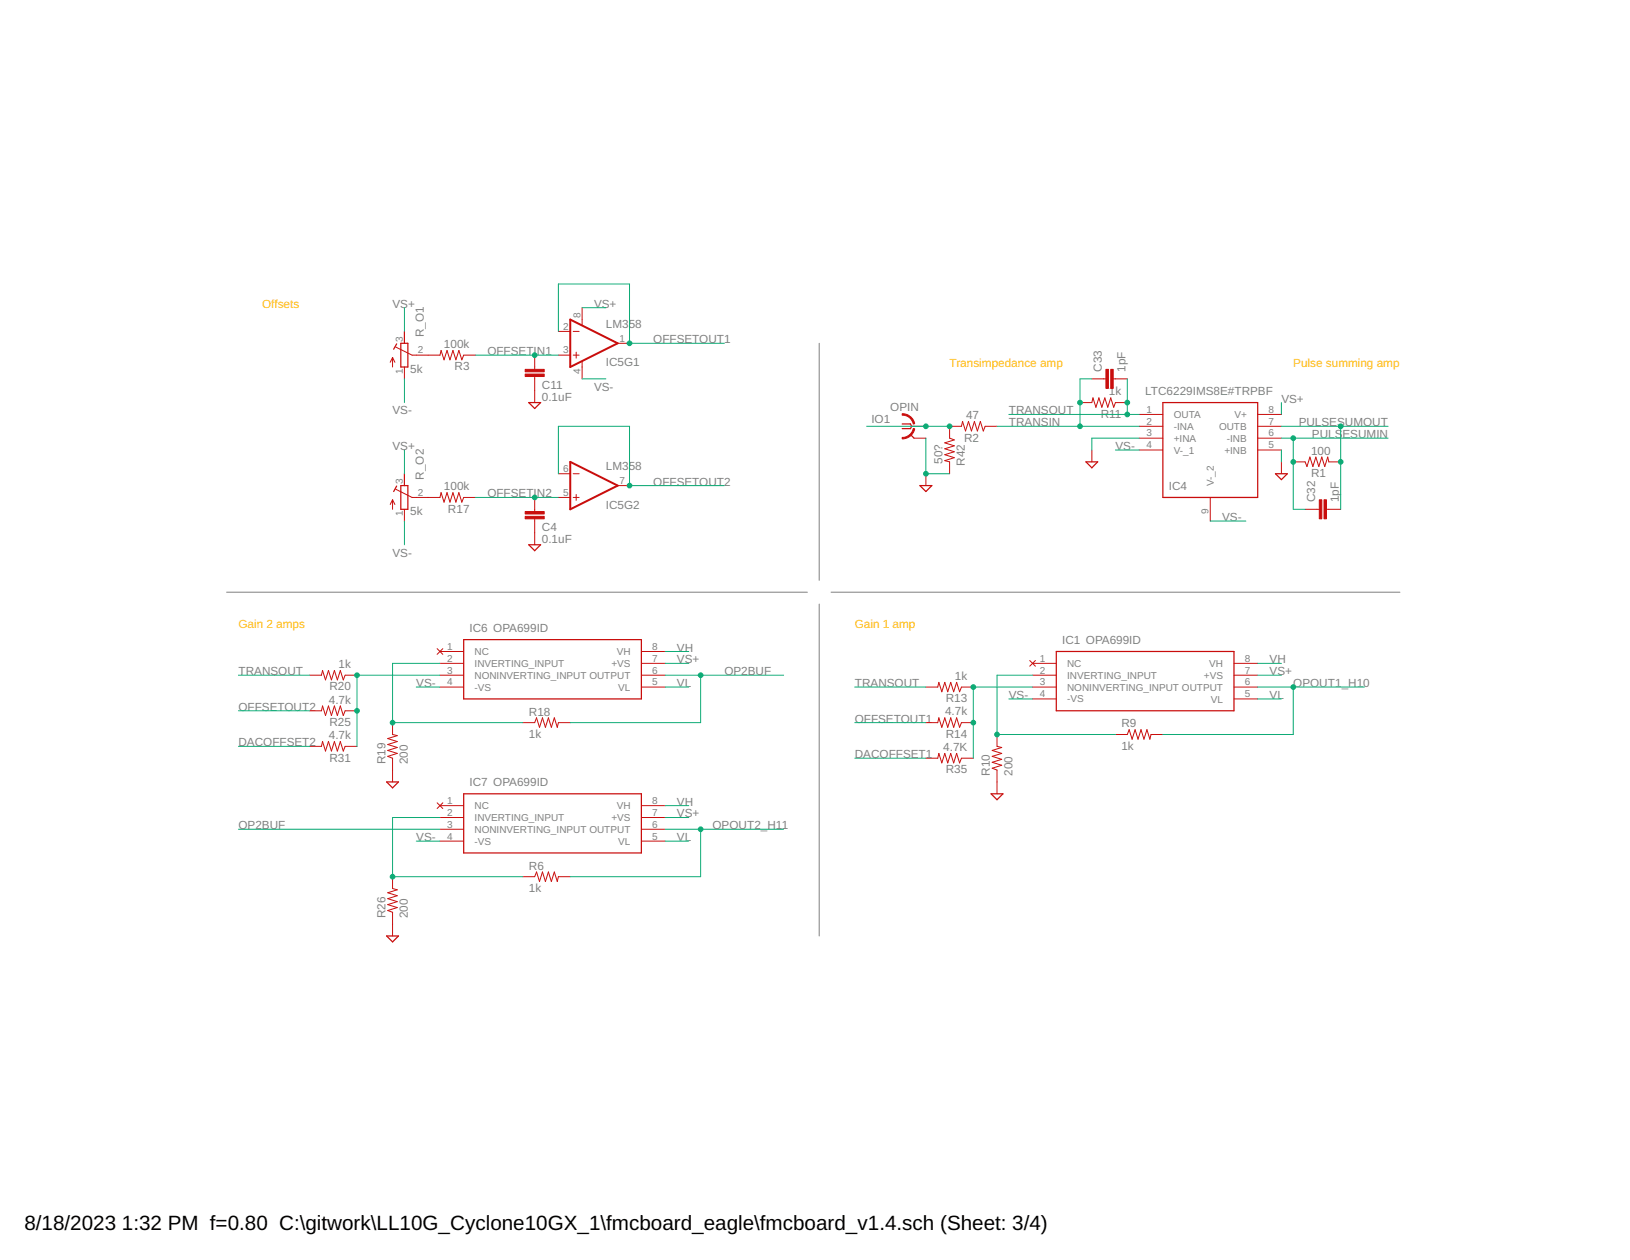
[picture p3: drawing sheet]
<svg xmlns="http://www.w3.org/2000/svg" width="279mm" height="216mm" viewBox="0 0 279 216" stroke-linecap="round" stroke-linejoin="round" font-family="sans-serif">
<path d="M140.4 58.8v40.6M38.8 101.5h99.6M140.4 103.5v56.9M142.5 101.5h97.5" fill="none" stroke="#808080" stroke-width=".17"/>
<g fill="none" stroke="#c90d0c" stroke-width=".21">
<path d="M68 58.9l-.5 .9M68.7 58.8h1.2v4.1h-1.2zM90.6 69h2.1l-1 1zM154.6 72.6h1.5l.2 .4-.2 .4h-1.5M156.1 74.5l.6 .6M186.1 79.1h2.1l-1 1.1zM199.3 69h16.3v16.2h-16.3zM68 83.3l-.5 .9M68.7 83.2h1.2v4.1h-1.2zM90.6 93.3h2.1l-1 1.1zM157.7 83.2h2l-1 1zM218.6 81.2h2.1l-1.1 1z"/>
<path d="M79.5 109.6h30.4v10.2h-30.4zM181.1 111.6h30.4v10.2h-30.4zM66.3 134h2l-1 1zM79.5 136h30.4v10.2h-30.4zM169.9 136h2l-1 1zM66.3 160.4h2l-1 1z"/>
</g>
<g fill="none" stroke="#c90d0c" stroke-width=".17">
<path d="M67.8 59.5l2.8 1.4h4.8l.2-.9 .5 1.7 .5-1.7 .5 1.7 .5-1.7 .5 1.7 .6-1.7 .5 1.7 .3-.8h2M69.3 56.8v2M95.7 56.8h2M98.3 56.8h1M99.8 52.7v3M105.9 58.8h2M67.3 61.3v1.6M67.3 61.3l-.4 .8M67.3 61.3l.4 .8M69.3 62.9v2M91.7 60.9v2.4M91.7 64.5v4.5"/>
<path d="M95.7 60.9h2M98.3 60.9h1M98.8 60.3v1.1M99.8 61.9v3M156.3 73h2.4M156.7 75.1h2M170.9 73h-2l-.3 .9-.6-1.7-.5 1.7-.5-1.7-.5 1.7-.5-1.7-.5 1.7-.5-1.7-.2 .8h-2v2.1l.8 .3-1.7 .5 1.7 .5-1.7 .5 1.7 .5-1.7 .5 1.7 .5-1.7 .5 .9 .2v2.1M185.1 69h2.1l.1-.8 .6 1.6 .5-1.6 .5 1.6 .5-1.6 .5 1.6 .5-1.6 .5 1.6 .3-.8h2M187.2 77.1v2M187.2 64.9h2.4M190.8 64.9h2.4M195.3 73h4"/>
<path d="M195.3 75.1h4M195.3 71h4M195.3 77.1h4M215.6 73h4M215.6 75.1h4M215.6 71h4M215.6 77.1h4M219.6 79.1v2.1M221.7 79.1h2l.3 .8 .5-1.6 .5 1.6 .6-1.6 .5 1.6 .5-1.6 .5 1.6 .5-1.6 .2 .8h2M67.3 85.6v1.7M67.3 85.6l-.4 .8M67.3 85.6l.4 .8"/>
<path d="M67.8 83.8l2.8 1.4h4.8l.2-.8 .5 1.6 .5-1.6 .5 1.6 .5-1.6 .5 1.6 .6-1.6 .5 1.6 .3-.8h2M69.3 81.2v2M69.3 87.3v2M91.7 85.2v2.5M91.7 88.9v4.4M95.7 85.2h2M95.7 81.2h2M98.3 85.2h1M98.3 81.2h1M98.8 84.7v1M105.9 83.2h2M158.7 81.2v2"/>
<path d="M207.5 85.2v4.1M223.7 87.3h2.4M227.4 87.3h2.4M53.1 115.7h2l.2-.8 .5 1.6 .5-1.6 .5 1.6 .5-1.6 .5 1.6 .5-1.6 .5 1.6 .4-.8h2M74.9 111.1l1 1M75.4 113.7h4.1M75.4 115.7h4.1M75.4 117.7h4.1M75.4 111.6h4.1M75.9 111.1l-1 1M109.9 113.7h4.1M109.9 115.7h4.1"/>
<path d="M109.9 117.7h4.1M109.9 111.6h4.1M158.7 117.7h2l.2-.8 .5 1.6 .5-1.6 .6 1.6 .5-1.6 .5 1.6 .5-1.6 .5 1.6 .3-.8h2M176.5 113.2l1 1M177 113.7h4.1M177 115.7h4.1M177 117.7h4.1M177 119.8h4.1M177.5 113.2l-1 1M211.5 113.7h4.1M211.5 115.7h4.1M211.5 117.7h4.1"/>
<path d="M211.5 119.8h4.1M53.1 121.8h2l.2-.8 .5 1.6 .5-1.6 .5 1.6 .5-1.6 .5 1.6 .5-1.6 .5 1.6 .4-.8h2M53.1 127.9h2l.2-.8 .5 1.6 .5-1.6 .5 1.6 .5-1.6 .5 1.6 .5-1.6 .5 1.6 .4-.8h2M67.3 123.8v2.1l.8 .1-1.6 .6 1.6 .5-1.6 .5 1.6 .5-1.6 .5 1.6 .5-1.6 .5 .8 .3v4.1M74.9 137.6l1 .9M75.4 138h4.1M75.9 137.6l-1 .9M89.6 123.8h2.1l.3-.8 .5 1.6 .5-1.6 .5 1.6 .5-1.6 .5 1.6 .5-1.6 .5 1.6 .2-.8h2M109.9 138h4.1M158.7 123.8h2l.2-.8 .5 1.6 .5-1.6 .6 1.6 .5-1.6 .5 1.6 .5-1.6 .5 1.6 .3-.8h2M158.7 129.9h2l.2-.8 .5 1.6 .5-1.6 .6 1.6 .5-1.6 .5 1.6 .5-1.6 .5 1.6 .3-.8h2M170.9 125.9v2l.8 .2-1.6 .5 1.6 .5-1.6 .5 1.6 .5-1.6 .5 1.6 .5-1.6 .5 .8 .4v4"/>
<path d="M191.2 125.9h2l.3-.9 .6 1.7 .5-1.7 .5 1.7 .5-1.7 .5 1.7 .5-1.7 .5 1.7 .2-.8h2M67.3 150.2v2.1l.8 .2-1.6 .5 1.6 .5-1.6 .5 1.6 .5-1.6 .5 1.6 .5-1.6 .5 .8 .3v4.1M75.4 140.1h4.1M75.4 142.1h4.1M75.4 144.1h4.1M89.6 150.2h2.1l.3-.8 .5 1.6 .5-1.6 .5 1.6 .5-1.6 .5 1.6 .5-1.6 .5 1.6 .2-.8h2M109.9 140.1h4.1M109.9 142.1h4.1M109.9 144.1h4.1"/>
</g>
<g fill="#c90d0c" stroke="#c90d0c" stroke-width=".17">
<path d="M154.6 70.9a2.14 2.14 0 0 1 2.2 1.7l-.3 .1a1.86 1.86 0 0 0-1.9-1.6z" fill-rule="evenodd"/>
<path d="M154.6 75a1.93 1.93 0 0 0 1.9-1.6l.3 .1a2.12 2.12 0 0 1-2.2 1.7z" fill-rule="evenodd"/>
</g>
<g fill="#c90d0c" stroke="#c90d0c" stroke-width=".17">
<path d="M90 64.1h3.3v.4h-3.3z"/>
<path d="M90 63.3h3.3v.4h-3.3z"/>
<path d="M90 88.5h3.3v.4h-3.3z"/>
<path d="M90 87.7h3.3v.4h-3.3z"/>
<path d="M226.9 85.6h.5v3.3h-.5z"/>
<path d="M226.1 85.6h.5v3.3h-.5z"/>
<path d="M190.4 63.3h.4v3.2h-.4z"/>
<path d="M189.6 63.3h.4v3.2h-.4z"/>
</g>
<path d="M97.7 54.8l8.2 4-8.2 4.1zM97.7 79.1l8.2 4.1-8.2 4.1z" fill="none" stroke="#c90d0c" stroke-width=".34"/>
<g fill="none" stroke="#0dab76" stroke-width=".17">
<path d="M69.3 52.7v4.1M95.7 56.8v-8.1h12.2v10.1h16.3M99.8 52.7h4M69.3 64.9v4.1M69.3 77.1v4.1M81.5 60.9h14.2M99.8 64.9h4M148.5 73h14.3M158.7 75.1v6.1h4.1M170.9 73h24.4M172.9 71h22.4M187.2 64.9h-2.1v8.1"/>
<path d="M191.2 77.1h4.1M193.2 64.9v6.1M195.3 75.1h-8.1v2M219.6 75.1h18.3M219.6 69v2M219.6 77.1v2M219.6 73h18.3M221.7 75.1v12.2h2M229.8 73v14.3M69.3 89.3v4M81.5 85.2h14.2M95.7 81.2v-8.2h12.2v10.2h16.3"/>
<path d="M207.5 89.3h6.1M40.9 115.7h12.2M71.4 117.7h4M75.4 115.7h-14.2v12.2M75.4 113.7h-8.1v10.1h22.3M114 117.7h4.1M114 115.7h20.3M114 113.7h4.1M114 111.6h4.1M120.1 115.7v8.1h-22.4M146.5 117.7h12.2M172.9 119.8h4.1"/>
<path d="M177 117.7h-10.2v12.2M177 115.7h-6.1v10.2h20.3M215.6 117.7h18.3M215.6 115.7h4M215.6 113.7h4M215.6 119.8h4M221.7 117.7v8.2h-22.4M40.9 121.8h12.2M40.9 127.9h12.2M114 138h4.1M146.5 123.8h12.2M146.5 129.9h12.2"/>
<path d="M40.9 142.1h34.5M71.4 144.1h4M75.4 140.1h-8.1v10.1h22.3M114 140.1h4.1M114 144.1h4.1M114 142.1h20.3M120.1 142.1v8.1h-22.4"/>
</g>
<g fill="#0dab76" stroke="#0dab76" stroke-width=".17">
<circle cx="158.7" cy="81.2" r=".4"/>
<circle cx="158.7" cy="73" r=".4"/>
<circle cx="162.8" cy="73" r=".4"/>
<circle cx="193.2" cy="71" r=".4"/>
<circle cx="193.2" cy="69" r=".4"/>
<circle cx="170.9" cy="125.9" r=".4"/>
<circle cx="166.8" cy="117.7" r=".4"/>
<circle cx="166.8" cy="123.8" r=".4"/>
<circle cx="221.7" cy="117.7" r=".4"/>
<circle cx="120.1" cy="142.1" r=".4"/>
<circle cx="107.9" cy="58.8" r=".4"/>
<circle cx="107.9" cy="83.2" r=".4"/>
<circle cx="67.3" cy="123.8" r=".4"/>
<circle cx="61.2" cy="115.7" r=".4"/>
<circle cx="61.2" cy="121.8" r=".4"/>
<circle cx="120.1" cy="115.7" r=".4"/>
<circle cx="67.3" cy="150.2" r=".4"/>
<circle cx="185.1" cy="73" r=".4"/>
<circle cx="185.1" cy="69" r=".4"/>
<circle cx="91.7" cy="60.9" r=".4"/>
<circle cx="91.7" cy="85.2" r=".4"/>
<circle cx="221.7" cy="75.1" r=".4"/>
<circle cx="221.7" cy="79.1" r=".4"/>
<circle cx="229.8" cy="73" r=".4"/>
<circle cx="229.8" cy="79.1" r=".4"/>
</g>
<g font-size="3.5">
<text x="4.2" y="210.7">8/18/2023</text>
<text x="20.9" y="210.7">1:32 PM f=0.80 C:\gitwork\LL10G_Cyclone10GX_1\fmcboard_eagle\fmcboard_v1.4.sch (Sheet: 3/4)</text>
</g>
<g font-size="2" fill="#ffba08">
<text x="44.9" y="52.7">Offsets</text>
<text x="162.8" y="62.9">Transimpedance amp</text>
<text x="221.7" y="62.9">Pulse summing amp</text>
<text x="40.9" y="107.6">Gain 2 amps</text>
<text x="146.5" y="107.6">Gain 1 amp</text>
</g>
<g font-size="2" fill="#808080">
<text x="67.3" y="52.7">VS+</text>
<text x="101.8" y="52.7">VS+</text>
<text x="72.7" y="57.8" transform="rotate(-90 72.7 57.8)">R_O1</text>
<text x="76.1" y="59.6">100k</text>
<text x="103.9" y="56.2">LM358</text>
<text x="112" y="58.8">OFFSETOUT1</text>
<text x="70.3" y="63.9">5k</text>
<text x="77.9" y="63.5">R3</text>
<text x="83.5" y="60.9">OFFSETI</text>
<text x="92" y="60.9">N1</text>
<text x="103.9" y="62.8">IC5G1</text>
<text x="188.9" y="63.7" transform="rotate(-90 188.9 63.7)">C33</text>
<text x="192.9" y="63.7" transform="rotate(-90 192.9 63.7)">1pF</text>
<text x="67.3" y="71">VS-</text>
<text x="92.9" y="68.7">0.1uF</text>
<text x="92.9" y="66.6">C11</text>
<text x="101.8" y="66.9">VS-</text>
<text x="152.6" y="70.4">OPIN</text>
<text x="165.6" y="71.8">47</text>
<text x="172.9" y="71">TRANSOUT</text>
<text x="188.7" y="71.6">R11</text>
<text x="190.1" y="67.8">1k</text>
<text x="196.3" y="67.6">LTC6229IMS8E#TRPBF</text>
<text x="219.7" y="69">VS+</text>
<text x="67.3" y="77.1">VS+</text>
<text x="149.4" y="72.4">IO1</text>
<text x="165.3" y="75.7">R2</text>
<text x="172.9" y="73">TRANSIN</text>
<text x="191.2" y="77.1">VS-</text>
<text x="222.6" y="73">PULSESUMOUT</text>
<text x="224.7" y="77.9">100</text>
<text x="224.9" y="75.1">PULS</text>
<text x="230.1" y="75.1">ESUMIN</text>
<text x="72.7" y="82.2" transform="rotate(-90 72.7 82.2)">R_O2</text>
<text x="103.9" y="80.6">LM358</text>
<text x="112" y="83.2">OFFSETOUT2</text>
<text x="161.5" y="79.5" transform="rotate(-90 161.5 79.5)">50?</text>
<text x="165.4" y="79.8" transform="rotate(-90 165.4 79.8)">R42</text>
<text x="200.4" y="83.9">IC4</text>
<text x="224.7" y="81.8">R1</text>
<text x="70.3" y="88.3">5k</text>
<text x="76.1" y="84">100k</text>
<text x="76.8" y="87.8">R17</text>
<text x="83.5" y="85.2">OFFSETIN2</text>
<text x="103.9" y="87.2">IC5G2</text>
<text x="209.5" y="89.3">VS-</text>
<text x="225.4" y="86" transform="rotate(-90 225.4 86)">C32</text>
<text x="229.5" y="86" transform="rotate(-90 229.5 86)">1pF</text>
<text x="67.3" y="95.4">VS-</text>
<text x="92.9" y="93">0.1uF</text>
<text x="92.9" y="91">C4</text>
<text x="80.5" y="108.3">IC6 OPA699ID</text>
<text x="116" y="113.7">VS+</text>
<text x="116" y="111.6">VH</text>
<text x="182.1" y="110.3">IC1 OPA699ID</text>
<text x="217.6" y="113.7">VH</text>
<text x="40.9" y="115.7">TRANSOUT</text>
<text x="56.5" y="118.3">R20</text>
<text x="58" y="114.5">1k</text>
<text x="71.3" y="117.7">VS-</text>
<text x="116" y="117.7">VL</text>
<text x="124.2" y="115.7">OP2BUF</text>
<text x="146.5" y="117.7">TRANSOUT</text>
<text x="163.7" y="116.5">1k</text>
<text x="172.9" y="119.8">VS-</text>
<text x="217.6" y="115.7">VS+</text>
<text x="217.6" y="119.8">VL</text>
<text x="221.7" y="117.7">OPOUT1_H10</text>
<text x="40.9" y="121.8">OFFSETOUT2</text>
<text x="56.4" y="120.6">4.7k</text>
<text x="56.5" y="124.4">R25</text>
<text x="90.6" y="122.6">R18</text>
<text x="146.5" y="123.8">OFFSETOUT1</text>
<text x="162" y="122.6">4.7k</text>
<text x="162.1" y="120.3">R13</text>
<text x="192.2" y="124.7">R9</text>
<text x="40.9" y="127.9">DACOFFSET2</text>
<text x="56.4" y="126.7">4.7k</text>
<text x="56.5" y="130.5">R31</text>
<text x="66.1" y="130.9" transform="rotate(-90 66.1 130.9)">R19</text>
<text x="69.9" y="130.9" transform="rotate(-90 69.9 130.9)">200</text>
<text x="90.6" y="126.5">1k</text>
<text x="146.5" y="129.9">DACOFFSET1</text>
<text x="161.7" y="128.7">4.7K</text>
<text x="162.1" y="126.4">R14</text>
<text x="192.2" y="128.5">1k</text>
<text x="80.5" y="134.7">IC7 OPA699ID</text>
<text x="162.1" y="132.5">R35</text>
<text x="169.7" y="133" transform="rotate(-90 169.7 133)">R10</text>
<text x="173.5" y="133" transform="rotate(-90 173.5 133)">200</text>
<text x="40.9" y="142.1">OP2BUF</text>
<text x="116" y="140.1">VS+</text>
<text x="116" y="138">VH</text>
<text x="122.1" y="142.1">OPOUT2_H11</text>
<text x="71.3" y="144.1">VS-</text>
<text x="90.6" y="149">R6</text>
<text x="116" y="144.1">VL</text>
<text x="90.6" y="152.9">1k</text>
<text x="66.1" y="157.3" transform="rotate(-90 66.1 157.3)">R26</text>
<text x="69.9" y="157.3" transform="rotate(-90 69.9 157.3)">200</text>
</g>
<g font-size="1.7" fill="#808080">
<text x="69" y="58.5" transform="rotate(-90 69 58.5)">3</text>
<text x="96.5" y="56.5">2</text>
<text x="99.5" y="54.5" transform="rotate(-90 99.5 54.5)">8</text>
<text x="106.2" y="58.5">1</text>
<text x="69" y="64.1" transform="rotate(-90 69 64.1)">1</text>
<text x="71.6" y="60.6">2</text>
<text x="96.5" y="60.6">3</text>
<text x="99.5" y="64.1" transform="rotate(-90 99.5 64.1)">4</text>
<text x="196.5" y="70.7">1</text>
<text x="201.2" y="71.6">OUTA</text>
<text x="211.6" y="71.6">V+</text>
<text x="217.5" y="70.7">8</text>
<text x="196.5" y="72.8">2</text>
<text x="196.5" y="74.8">3</text>
<text x="196.5" y="76.8">4</text>
<text x="201.2" y="73.7">-INA</text>
<text x="201.2" y="75.7">+INA</text>
<text x="201.2" y="77.7">V-_1</text>
<text x="209" y="73.7">OUTB</text>
<text x="209.9" y="77.7">+INB</text>
<text x="210.3" y="75.7">-INB</text>
<text x="217.5" y="72.8">7</text>
<text x="217.5" y="74.8">6</text>
<text x="217.5" y="76.8">5</text>
<text x="69" y="82.9" transform="rotate(-90 69 82.9)">3</text>
<text x="96.5" y="80.9">6</text>
<text x="106.2" y="82.9">7</text>
<text x="208.1" y="83.4" transform="rotate(-90 208.1 83.4)">V-_2</text>
<text x="69" y="88.5" transform="rotate(-90 69 88.5)">1</text>
<text x="71.6" y="84.9">2</text>
<text x="96.5" y="84.9">5</text>
<text x="207.2" y="88.1" transform="rotate(-90 207.2 88.1)">9</text>
<text x="76.7" y="111.3">1</text>
<text x="76.7" y="113.4">2</text>
<text x="81.3" y="112.2">NC</text>
<text x="105.7" y="112.3">VH</text>
<text x="111.8" y="111.3">8</text>
<text x="111.8" y="113.4">7</text>
<text x="178.2" y="113.4">1</text>
<text x="213.4" y="113.4">8</text>
<text x="76.7" y="115.4">3</text>
<text x="76.7" y="117.4">4</text>
<text x="81.3" y="114.3">INVERTING_INPUT</text>
<text x="81.3" y="116.3">NONINVERTING_INPUT OUTPUT</text>
<text x="81.3" y="118.3">-VS</text>
<text x="104.8" y="114.3">+VS</text>
<text x="106" y="118.3">VL</text>
<text x="111.8" y="115.4">6</text>
<text x="111.8" y="117.4">5</text>
<text x="178.2" y="115.4">2</text>
<text x="178.2" y="117.4">3</text>
<text x="178.2" y="119.5">4</text>
<text x="182.9" y="114.3">NC</text>
<text x="182.9" y="116.3">INVERTING_INPUT</text>
<text x="182.9" y="118.3">NONINVERTING_INPUT OUTPUT</text>
<text x="206.4" y="116.3">+VS</text>
<text x="207.3" y="114.3">VH</text>
<text x="213.4" y="115.4">7</text>
<text x="213.4" y="117.4">6</text>
<text x="213.4" y="119.5">5</text>
<text x="182.9" y="120.4">-VS</text>
<text x="207.6" y="120.4">VL</text>
<text x="76.7" y="137.8">1</text>
<text x="111.8" y="137.8">8</text>
<text x="76.7" y="139.8">2</text>
<text x="76.7" y="141.8">3</text>
<text x="76.7" y="143.8">4</text>
<text x="81.3" y="138.6">NC</text>
<text x="81.3" y="140.7">INVERTING_INPUT</text>
<text x="81.3" y="142.7">NONINVERTING_INPUT OUTPUT</text>
<text x="104.8" y="140.7">+VS</text>
<text x="105.7" y="138.7">VH</text>
<text x="111.8" y="139.8">7</text>
<text x="111.8" y="141.8">6</text>
<text x="111.8" y="143.8">5</text>
<text x="81.3" y="144.7">-VS</text>
<text x="106" y="144.8">VL</text>
</g>
</svg>
